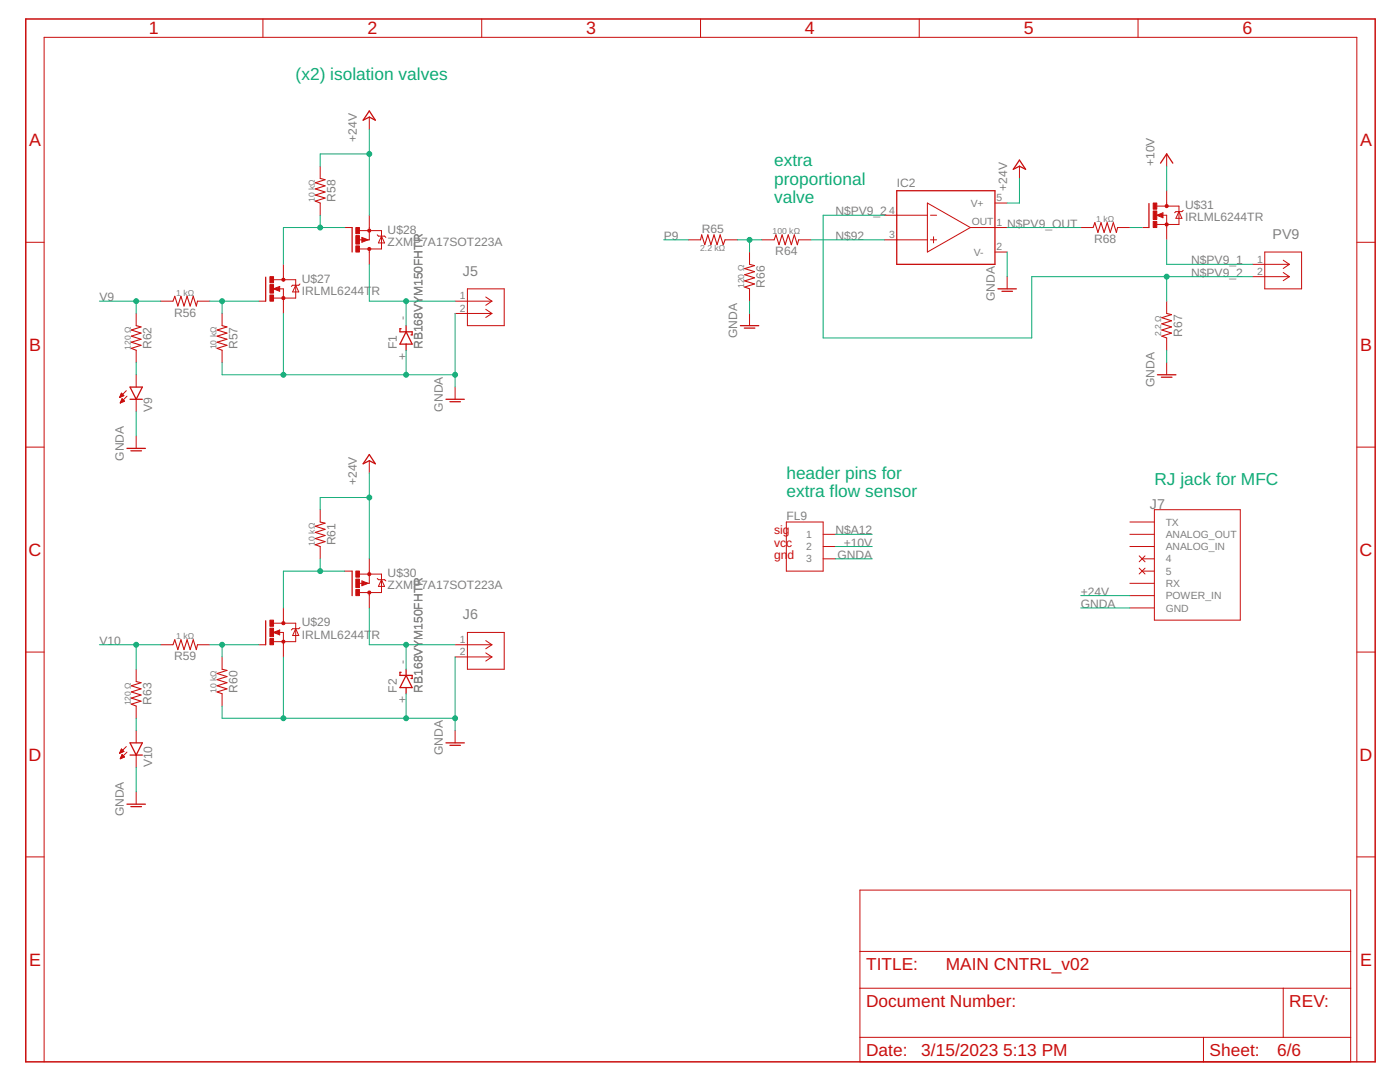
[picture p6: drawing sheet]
<svg xmlns="http://www.w3.org/2000/svg" width="279mm" height="216mm" viewBox="0 0 279 216" stroke-linecap="round" stroke-linejoin="round" font-family="sans-serif">
<g fill="none" stroke="#c90d0c" stroke-width=".2">
<path d="M52.5 3.8v3.7M96.1 3.8v3.7M139.8 3.8v3.7M183.5 3.8v3.7M227.1 3.8v3.7M63.9 33.2v2.4M73.7 23.4v2.4M203.5 33.2v2.4M232.8 30.7v2.5M232.8 38.1v3M5.1 48.3h3.7M54.6 57.6l1.2-.5v1z"/>
<path d="M54.6 55.8h4.4v3.7h-4.4M55.7 57.6h.9v4.9M56.6 52.7v3.1M59 56.9l.6 1.4h-1.2zM59.9 56.7l-.3 .2h-1.2l-.3 .2M63.9 40.5v2.4M68.8 45.4h1.5M71.5 47.9h.8M71.7 46h4.4v3.7h-4.3M72.2 47.4l1.2 .5-1.2 .4zM73.7 42.9v5h-.3M73.7 49.7v3"/>
<path d="M75.3 46.9l.2 .2h1.3l.2 .3M76.1 47.1l.7 1.4h-1.3zM93.3 57.6h7.3v7.4h-7.3zM96.9 59.3l1.3 .8M137.4 47.9h2.4M144.7 47.9h2.5M149.6 50.3v2.4M149.6 57.6v2.5M152 47.9h2.5M159.4 47.9h2.4M176.5 47.9h8.6M176.5 42.9h8.6"/>
<path d="M185.1 40.5l8.6 4.9-8.6 4.9zM185.7 47.9h1.2M185.7 42.9h1.2M186.3 47.2v1.3M193.7 45.4h7.3M198.6 50.3h2.4M198.6 40.5h2.4M201 55.2v2.4M215.7 45.4h2.4M223 45.4h2.5M227.9 45.4h1.4M230.9 42.9l1.2-.4v1z"/>
<path d="M230.9 41.1h4.4v3.7h-4.4M232 42.9h.8v5M235.3 42.2l.6 1.4h-1.2zM236.1 42l-.2 .2h-1.2l-.3 .3M250 52.7h7.3M250 55.2h7.3M252.4 50.3h7.4v7.3h-7.4zM256.1 51.9l1.2 .8M256.1 54.4l1.2 .8M257.3 52.7l-1.2 .9M257.3 55.2l-1.2 .8M270.8 48.3h3.6"/>
<path d="M23.9 79.2h.1M24 79.1h.3M24 79h.6M24 78.9h.7M24.1 78.8h.5M24.2 78.7h.2M24.2 78.5h.1M24.2 79.9h.5M24.2 78.4l.5 .6-.8 .3zM24.3 79.8h.3M24.3 79.7h.2M24.3 79.6h.1"/>
<path d="M24.4 79.6l.4 .5M24.4 79.6l-.4 .8M25.2 78l-1.3 1.3M25.3 79.1l-1.3 1.3M27.2 62.5v2.5M27.2 69.9v2.4M27.2 74.8v2.4M27.2 79.7v2.4M32.1 60.1h2.4M39.4 60.1h2.5M44.3 62.5v2.5M44.3 69.9v2.4"/>
<path d="M51.7 60.1h1.3M90.8 60.1h7.4M90.8 62.5h7.4M90.8 77.2v2.5M96.9 61.7l1.3 .8M98.2 60.1l-1.3 .8M98.2 62.5l-1.3 .9M149.6 62.5v2.5M232.8 60.1v2.4M232.8 67.4v2.5M232.8 72.3v2.5M5.1 89.2h3.7"/>
<path d="M24 80.4h.1M24.1 80.3h.2M24.1 80.2h.5M24.2 80h.6M24.8 80.1l-.8 .3M27.2 87v2.5M73.7 91.9v2.5M270.8 89.2h3.6M63.9 101.7v2.5M63.9 109.1v2.4M68.8 114h1.5M71.5 116.4h.8"/>
<path d="M71.7 114.6h4.4v3.6h-4.3M72.2 115.9l1.2 .5-1.2 .5zM73.7 111.5v4.9h-.3M73.7 118.2v3.1M75.3 115.4l.2 .3h1.3l.2 .2M76.1 115.7l.7 1.3h-1.3zM156.9 104.2h7.4v9.8h-7.4zM164.3 106.6h2.4M164.3 109.1h2.4M164.3 111.5h2.4M225.5 104.2h4.9M225.5 106.6h4.9"/>
<path d="M225.5 109.1h4.9M225.5 116.4h4.9M225.5 118.9h4.9M227.4 110.9l1.1 1.2M227.4 113.4l1.1 1.1M227.9 111.5h2.5M227.9 114h2.5M228.5 110.9l-1.1 1.2M228.5 113.4l-1.1 1.1M230.4 101.7h17.1v22h-17.1zM5.1 130.1h3.7M27.2 133.5v2.5"/>
<path d="M32.1 128.7h2.4M39.4 128.7h2.5M44.3 131.1v2.4M44.3 138.4v2.5M51.7 128.7h1.3M54.6 126.2l1.2-.5v1zM54.6 124.4h4.4v3.6h-4.4M55.7 126.2h.9v4.9M56.6 121.3v3.1M59 125.5l.6 1.3h-1.2zM59.9 125.2l-.3 .3h-1.2l-.3 .2M90.8 128.7h7.4"/>
<path d="M90.8 131.1h7.4M93.3 126.2h7.3v7.3h-7.3zM96.9 127.8l1.3 .9M96.9 130.3l1.3 .8M98.2 128.7l-1.3 .8M98.2 131.1l-1.3 .8M225.5 121.3h4.9M270.8 130.1h3.6M23.9 150.3h.1M23.9 150.2h.3M24 150.1h.5M24 149.9h.7"/>
<path d="M24 151.3h.2M24.1 149.8h.5M24.1 151.2h.4M24.1 149.7h.4M24.1 151.1h.7M24.2 149.6h.2M24.2 151h.6M24.2 149.5l.5 .4M24.2 149.5l-.3 .8M24.2 149.5h.1M24.2 150.9h.5M24.3 150.7h.3"/>
<path d="M24.3 150.6h.1M24.4 150.6l.4 .4-.8 .4zM24.7 149.9l-.8 .4M25.2 149l-1.3 1.3M25.3 150.1l-1.3 1.3M27.2 140.9v2.4M27.2 145.8v2.4M27.2 150.7v2.4M27.2 158v2.5M90.8 145.8v2.4M5.1 171h3.7M171.6 177.6h98v34.3h-98z"/>
<path d="M270.8 171h3.6M171.6 197.2h98M171.6 189.8h98M256.1 197.2v9.8M8.8 211.9v-204.4h262v204.4M171.6 207h98M240.2 207v4.9"/>
</g>
<g fill="none" stroke="#c90d0c" stroke-width=".21">
<path d="M63.9 35.6l1 .3-2 .6 2 .6-2 .6 2 .6-2 .6 2 .6-2 .6 1 .4M139.8 47.9l.2-1 .7 1.9 .6-1.9 .6 1.9 .6-1.9 .6 1.9 .6-1.9 .6 1.9 .4-.9M149.6 52.7l1 .3-2 .6 2 .6-2 .6 2 .6-2 .6 2 .7-2 .6 1 .3M154.5 47.9l.4-1 .6 1.9 .6-1.9 .6 1.9 .6-1.9 .6 1.9 .6-1.9 .6 1.9 .3-.9M218.1 45.4l.4-1 .6 2 .6-2 .6 2 .7-2 .6 2 .6-2 .6 2 .2-1M27.2 65l1 .2-2 .6 2 .7-2 .6 2 .6-2 .6 2 .6-2 .6 1 .4M34.5 60.1l.4-1 .6 2 .6-2 .6 2 .6-2 .7 2 .6-2 .6 2 .2-1M44.3 65l1 .2-2 .6 2 .7-2 .6 2 .6-2 .6 2 .6-2 .6 1 .4M232.8 62.5l1 .3-1.9 .6 1.9 .6-1.9 .6 1.9 .6-1.9 .6 1.9 .7-1.9 .6 .9 .3M63.9 104.2l1 .2-2 .6 2 .6-2 .6 2 .6-2 .7 2 .6-2 .6 1 .4M27.2 136l1 .2-2 .6 2 .7-2 .6 2 .6-2 .6 2 .6-2 .6 1 .4M34.5 128.7l.4-1 .6 1.9 .6-1.9 .6 1.9 .6-1.9 .7 1.9 .6-1.9 .6 1.9 .2-.9"/>
<path d="M44.3 133.5l1 .3-2 .6 2 .6-2 .6 2 .6-2 .6 2 .7-2 .6 1 .3"/>
</g>
<g fill="none" stroke="#c90d0c" stroke-width=".25">
<path d="M73.7 22.1l1.2 1.9-1.2-.6-1.2 .6zM179 38.1h19.6v14.6h-19.6zM203.5 31.9l1.2 1.9-1.2-.6-1.3 .6zM231.6 32.6l1.2-1.9 1.3 1.9M53 55.3v4.8M70.3 45.4v4.9M199.2 57.6h3.6M200 58.1h2.1M229.3 40.6v4.8M26 79.7h2.4M26 77.2h2.4l-1.2 2.5zM80.1 65.6h-.3v.6h2.5v.6h-.3"/>
<path d="M81 66.2l1.3 2.5h-2.5zM81 65v1.2M81 68.7v1.2M89 79.7h3.7M147.8 65h3.6M148.5 65.5h2.1M231 74.8h3.7M231.8 75.3h2.1M25.3 89.5h3.7M26.1 90h2.1M73.7 90.7l1.2 1.8-1.2-.6-1.2 .6zM89.8 80.2h2.1"/>
<path d="M70.3 114v4.9M53 123.9v4.8M80.1 134.2h-.3v.6h2.5v.6h-.3M81 133.5v1.3M81 137.2v1.2M81 134.8l1.3 2.4h-2.5zM26 148.2h2.4l-1.2 2.5zM26 150.7h2.4M89 148.2h3.7M89.8 148.7h2.1M25.3 160.5h3.7M26.1 161h2.1"/>
</g>
<path d="M5.1 3.8h269.3v208.1h-269.3zM55.7 57.4l-.9 .2 .9 .3v-.3h-.2M72.3 47.6l.9 .3-.9 .2v-.2h.3M232 42.7l-.9 .2 .9 .3v-.3h-.3M72.3 116.2l.9 .2-.9 .2v-.2h.3M55.7 125.9l-.9 .3 .9 .2v-.2h-.2" fill="none" stroke="#c90d0c" stroke-width=".3"/>
<g fill="#c90d0c" stroke="#c90d0c" stroke-width=".2">
<path d="M56.3 55.6h.5v.4l-.2 .1-.3-.1z" fill-rule="evenodd"/>
<path d="M73.5 45.8h.4l.1 .2-.1 .2h-.4z" fill-rule="evenodd"/>
<path d="M73.5 49.5l.2-.1 .2 .1 .1 .2-.1 .2h-.4z" fill-rule="evenodd"/>
<path d="M56.3 127.8h.5v.4l-.2 .2-.3-.2z" fill-rule="evenodd"/>
<path d="M73.5 114.3l.2-.1 .2 .1 .1 .3-.1 .2-.2 .1-.2-.1z" fill-rule="evenodd"/>
<path d="M73.5 118h.4l.1 .2-.1 .3h-.4z" fill-rule="evenodd"/>
<path d="M232.6 40.9h.5v.4l-.3 .1-.2-.1z" fill-rule="evenodd"/>
<circle cx="56.6" cy="59.5" r=".32"/>
<circle cx="56.6" cy="124.4" r=".32"/>
<circle cx="232.8" cy="44.8" r=".32"/>
</g>
<g fill="#c90d0c" stroke="#c90d0c" stroke-width=".2">
<path d="M53.9 58.9h.7v1.2h-.7z"/>
<path d="M53.9 55.2h.7v1.2h-.7z"/>
<path d="M53.9 56.8h.7v1.7h-.7z"/>
<path d="M71 45.4h.7v1.2h-.7z"/>
<path d="M71 49.1h.7v1.2h-.7z"/>
<path d="M71 47h.7v1.7h-.7z"/>
<path d="M53.9 127.4h.7v1.3h-.7z"/>
<path d="M53.9 123.7h.7v1.3h-.7z"/>
<path d="M53.9 125.3h.7v1.7h-.7z"/>
<path d="M71 113.9h.7v1.3h-.7z"/>
<path d="M71 117.6h.7v1.3h-.7z"/>
<path d="M71 115.5h.7v1.7h-.7z"/>
<path d="M230.1 44.2h.8v1.2h-.8z"/>
<path d="M230.1 40.5h.8v1.2h-.8z"/>
<path d="M230.1 42.1h.8v1.7h-.8z"/>
</g>
<g fill="none" stroke="#0dab76" stroke-width=".2">
<path d="M73.7 25.8v17.1M73.7 30.7h-9.8v2.5M203.5 35.6v4.9h-2.5M232.8 33.2v4.9M63.9 42.9v2.5M68.8 45.4h-12.2v7.3M73.7 52.7v7.4h17.1M132.5 47.9h4.9M147.2 47.9h4.8M149.6 47.9v2.4M161.8 47.9h14.7M176.5 42.9h-12.2v24.5h41.6v-12.2h44.1"/>
<path d="M201 50.3v4.9M201 45.4h14.7M225.5 45.4h2.4M232.8 47.9v4.8h17.2M232.8 55.2v4.9M19.8 60.1h12.3M27.2 60.1v2.4M27.2 72.3v2.5M41.9 60.1h9.8M44.3 60.1v2.4M44.3 72.3v2.5h46.5M56.6 62.5v12.3"/>
<path d="M81 60.1v4.9M81 69.9v4.9M90.8 62.5v14.7M149.6 60.1v2.4M232.8 69.9v2.4M27.2 82.1v4.9M73.7 94.4v17.1M73.7 99.3h-9.8v2.4M63.9 111.5v2.5M68.8 114h-12.2v7.3M166.7 111.5h7.4M166.7 109.1h7.4"/>
<path d="M166.7 106.6h7.4M215.7 118.9h9.8M19.8 128.7h12.3M27.2 128.7v4.8M41.9 128.7h9.8M44.3 128.7v2.4M56.6 131.1v12.2M73.7 121.3v7.4h17.1M81 128.7v4.8M81 138.4v4.9M90.8 131.1v14.7M215.7 121.3h9.8"/>
<path d="M27.2 143.3v2.5M27.2 153.1v4.9M44.3 140.9v2.4h46.5"/>
</g>
<g fill="#0dab76" stroke="#0dab76" stroke-width=".2">
<circle cx="81" cy="143.3" r=".49"/>
<circle cx="90.8" cy="143.3" r=".49"/>
<circle cx="56.6" cy="143.3" r=".49"/>
<circle cx="90.8" cy="74.8" r=".49"/>
<circle cx="56.6" cy="74.8" r=".49"/>
<circle cx="81" cy="74.8" r=".49"/>
<circle cx="73.7" cy="30.7" r=".49"/>
<circle cx="73.7" cy="99.3" r=".49"/>
<circle cx="27.2" cy="60.1" r=".49"/>
<circle cx="44.3" cy="60.1" r=".49"/>
<circle cx="63.9" cy="45.4" r=".49"/>
<circle cx="81" cy="60.1" r=".49"/>
<circle cx="44.3" cy="128.7" r=".49"/>
<circle cx="63.9" cy="114" r=".49"/>
<circle cx="81" cy="128.7" r=".49"/>
<circle cx="27.2" cy="128.7" r=".49"/>
<circle cx="149.6" cy="47.9" r=".49"/>
<circle cx="232.8" cy="55.2" r=".49"/>
</g>
<g font-size="3.6" fill="#c90d0c">
<text x="29.7" y="6.9">1</text>
<text x="73.3" y="6.9">2</text>
<text x="117" y="6.9">3</text>
<text x="160.7" y="6.9">4</text>
<text x="204.3" y="6.9">5</text>
<text x="248" y="6.9">6</text>
<text x="5.8" y="29.1">A</text>
<text x="271.4" y="29.1">A</text>
<text x="5.8" y="70">B</text>
<text x="271.4" y="70">B</text>
<text x="5.7" y="110.9">C</text>
<text x="271.3" y="110.9">C</text>
<text x="5.7" y="151.8">D</text>
<text x="271.3" y="151.8">D</text>
<text x="5.8" y="192.7">E</text>
<text x="271.4" y="192.7">E</text>
</g>
<g font-size="3.5" fill="#0dab76">
<text x="59" y="16">(x2) isolation valves</text>
<text x="154.5" y="33.2">extra</text>
<text x="154.5" y="36.8">proportional</text>
<text x="154.5" y="40.5">valve</text>
<text x="156.9" y="95.6">header pins for</text>
<text x="156.9" y="99.3">extra flow sensor</text>
<text x="230.4" y="96.8">RJ jack for MFC</text>
</g>
<g font-size="3.5" fill="#c90d0c">
<text x="172.8" y="193.5">TITLE:</text>
<text x="188.8" y="193.5">MAIN CNTRL_v02</text>
<text x="172.8" y="200.9">Document Number:</text>
<text x="257.3" y="200.9">REV:</text>
<text x="172.8" y="210.7">Date:</text>
<text x="183.9" y="210.7">3/15/2023</text>
<text x="200.2" y="210.7">5:13 PM</text>
<text x="241.4" y="210.7">Sheet:</text>
<text x="254.9" y="210.7">6/6</text>
</g>
<g font-size="2.8" fill="#808080">
<text x="254" y="47.6">PV9</text>
<text x="92.4" y="55">J5</text>
<text x="229.5" y="101.5">J7</text>
<text x="92.4" y="123.5">J6</text>
</g>
<g font-size="2.4" fill="#808080">
<text x="71.2" y="28.3" transform="rotate(-90 71.2 28.3)">+24V</text>
<text x="230.4" y="33.2" transform="rotate(-90 230.4 33.2)">+10V</text>
<text x="67" y="40.3" transform="rotate(-90 67 40.3)">R58</text>
<text x="179" y="37.3">IC2</text>
<text x="201" y="38.1" transform="rotate(-90 201 38.1)">+24V</text>
<text x="236.5" y="41.7">U$31</text>
<text x="77.4" y="46.6">U$28</text>
<text x="132.5" y="47.9">P9</text>
<text x="140" y="46.5">R65</text>
<text x="166.7" y="43">N$PV9_2</text>
<text x="166.7" y="47.9">N$92</text>
<text x="201" y="45.4">N$PV9_OUT</text>
<text x="236.5" y="44.2">IRLML6244TR</text>
<text x="77.4" y="49.1">ZXMP7A17SOT223A</text>
<text x="154.7" y="50.9">R64</text>
<text x="218.4" y="48.5">R68</text>
<text x="237.7" y="52.7">N$PV9_1</text>
<text x="60.2" y="58.9">IRLML6244T</text>
<text x="60.2" y="56.4">U$27</text>
<text x="74.2" y="58.9">R</text>
<text x="152.7" y="57.4" transform="rotate(-90 152.7 57.4)">R66</text>
<text x="237.7" y="55.2">N$PV9_2</text>
<text x="19.8" y="60.1">V9</text>
<text x="34.8" y="63.2">R56</text>
<text x="81.2" y="63.9" transform="rotate(-90 81.2 63.9)">-</text>
<text x="198.6" y="60.1" transform="rotate(-90 198.6 60.1)">GNDA</text>
<text x="30.3" y="69.6" transform="rotate(-90 30.3 69.6)">R62</text>
<text x="47.4" y="69.6" transform="rotate(-90 47.4 69.6)">R57</text>
<text x="79.2" y="69.6" transform="rotate(-90 79.2 69.6)">F1</text>
<text x="81.2" y="71.8" transform="rotate(-90 81.2 71.8)">+</text>
<text x="84.3" y="69.6" transform="rotate(-90 84.3 69.6)">RB168VYM150FHTR</text>
<text x="147.1" y="67.4" transform="rotate(-90 147.1 67.4)">GNDA</text>
<text x="235.9" y="67.2" transform="rotate(-90 235.9 67.2)">R67</text>
<text x="230.4" y="77.2" transform="rotate(-90 230.4 77.2)">GNDA</text>
<text x="30.4" y="82.1" transform="rotate(-90 30.4 82.1)">V9</text>
<text x="88.4" y="82.1" transform="rotate(-90 88.4 82.1)">GNDA</text>
<text x="24.7" y="91.9" transform="rotate(-90 24.7 91.9)">GNDA</text>
<text x="71.2" y="96.8" transform="rotate(-90 71.2 96.8)">+24V</text>
<text x="156.9" y="103.7">FL9</text>
<text x="166.7" y="106.6">N$A12</text>
<text x="67" y="108.8" transform="rotate(-90 67 108.8)">R61</text>
<text x="167.1" y="111.5">GNDA</text>
<text x="168.4" y="109.1">+10V</text>
<text x="77.4" y="117.6">ZXMP7A17SOT223A</text>
<text x="77.4" y="115.2">U$30</text>
<text x="215.7" y="118.8">+24V</text>
<text x="60.2" y="125">U$29</text>
<text x="215.7" y="121.3">GNDA</text>
<text x="19.8" y="128.6">V10</text>
<text x="34.8" y="131.7">R59</text>
<text x="60.2" y="127.4">IRLML6244T</text>
<text x="74.2" y="127.4">R</text>
<text x="81.2" y="132.5" transform="rotate(-90 81.2 132.5)">-</text>
<text x="30.3" y="140.6" transform="rotate(-90 30.3 140.6)">R63</text>
<text x="47.4" y="138.2" transform="rotate(-90 47.4 138.2)">R60</text>
<text x="79.2" y="138.2" transform="rotate(-90 79.2 138.2)">F2</text>
<text x="81.2" y="140.4" transform="rotate(-90 81.2 140.4)">+</text>
<text x="84.3" y="138.2" transform="rotate(-90 84.3 138.2)">RB168VYM150FHTR</text>
<text x="30.4" y="153.1" transform="rotate(-90 30.4 153.1)">V10</text>
<text x="88.4" y="150.7" transform="rotate(-90 88.4 150.7)">GNDA</text>
<text x="24.7" y="162.9" transform="rotate(-90 24.7 162.9)">GNDA</text>
</g>
<g font-size="2.4" fill="#c90d0c">
<text x="154.5" y="106.6">sig</text>
<text x="154.5" y="109.1">vcc</text>
<text x="154.5" y="111.5">gn</text>
<text x="157.2" y="111.5">d</text>
</g>
<g font-size="2.1" fill="#808080">
<text x="193.7" y="41.2">V+</text>
<text x="198.9" y="40.2">5</text>
<text x="177.5" y="42.6">4</text>
<text x="177.5" y="47.5">3</text>
<text x="193.9" y="44.9">OUT</text>
<text x="198.9" y="45.1">1</text>
<text x="194.3" y="51">V-</text>
<text x="198.9" y="50">2</text>
<text x="250.9" y="52.4">1</text>
<text x="91.8" y="59.7">1</text>
<text x="250.9" y="54.9">2</text>
<text x="91.8" y="62.2">2</text>
<text x="160.9" y="107.3">1</text>
<text x="232.6" y="104.9">TX</text>
<text x="232.6" y="107.3">ANALOG_OUT</text>
<text x="160.9" y="109.8">2</text>
<text x="160.9" y="112.2">3</text>
<text x="232.6" y="109.8">ANALOG_IN</text>
<text x="232.6" y="112.2">4</text>
<text x="232.6" y="114.7">5</text>
<text x="232.6" y="117.1">RX</text>
<text x="232.6" y="119.6">POWER_IN</text>
<text x="232.6" y="122">GND</text>
<text x="91.8" y="128.3">1</text>
<text x="91.8" y="130.7">2</text>
</g>
<g font-size="1.7" fill="#808080">
<text x="62.8" y="40.3" transform="rotate(-90 62.8 40.3)">10 kΩ</text>
<text x="154.2" y="46.8">100 kΩ</text>
<text x="218.8" y="44.3">1 kΩ</text>
<text x="139.7" y="50.2">2.2 kΩ</text>
<text x="35.2" y="59">1 kΩ</text>
<text x="148.5" y="57.5" transform="rotate(-90 148.5 57.5)">120 Ω</text>
<text x="26.1" y="69.7" transform="rotate(-90 26.1 69.7)">120 Ω</text>
<text x="43.2" y="69.7" transform="rotate(-90 43.2 69.7)">10 kΩ</text>
<text x="231.7" y="67.1" transform="rotate(-90 231.7 67.1)">2.2 Ω</text>
<text x="62.8" y="108.9" transform="rotate(-90 62.8 108.9)">10 kΩ</text>
<text x="35.2" y="127.5">1 kΩ</text>
<text x="26.1" y="140.7" transform="rotate(-90 26.1 140.7)">120 Ω</text>
<text x="43.2" y="138.3" transform="rotate(-90 43.2 138.3)">10 kΩ</text>
</g>
</svg>
